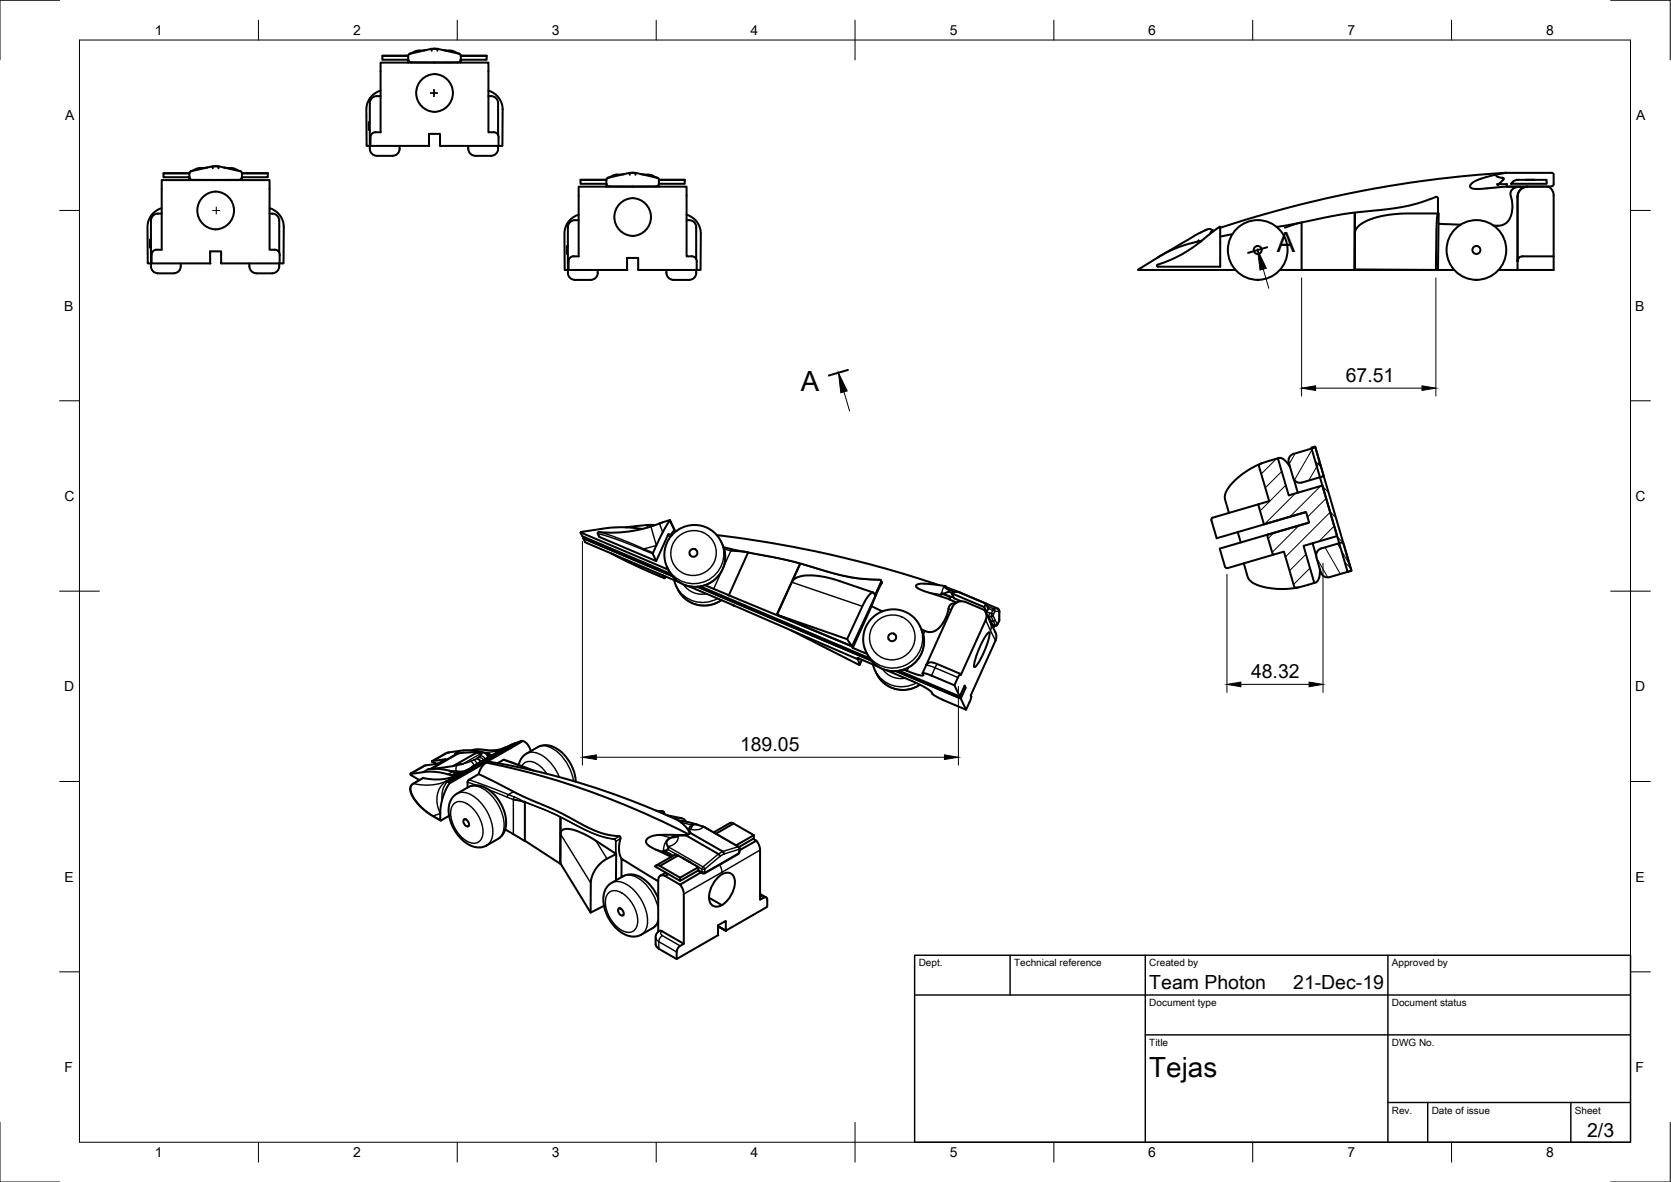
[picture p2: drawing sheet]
<svg xmlns="http://www.w3.org/2000/svg" width="420mm" height="297mm" viewBox="0 0 420 297" stroke-linecap="round" stroke-linejoin="round" font-family="sans-serif">
<!-- layer: Visible -->
<g fill="none" stroke="#000" stroke-width=".51">
<path d="M96.1 14h6.5M102.6 14h-6.5v1h6.6M102.6 14v.9M102.6 15.7h.1M102.7 14.9a.75 .75 0 0 0 .7 .8h5.8M102.7 15.1l-.1 .6M106.3 19.8a4.6 4.6 0 0 1 6.5 .6 4.6 4.6 0 0 1-.6 6.5 4.6 4.6 0 0 1-6.5-.5 4.8 4.8 0 0 1 .6-6.6zM107.2 12.6l-2.4 .2-1.7 .7M108.5 12.3h1.5v.4M108.5 12.7v-.4l-5.5 1.2-.3 .5M108.9 12.3h.7M109.2 15.7h13.6v17.5h1.3"/>
<path d="M109.3 15.7h-13.6v17.5h-1.3M110 12.3l5.5 1.2M111.3 12.6l2.4 .2 1.7 .7M115.5 13.5l.4 .5M115.8 15.1l.1 .6M115.9 14h6.5M115.9 14v.9M115.9 14.9a.75 .75 0 0 1-.8 .8h-5.9M122.4 14v1h-6.6M93 30.7h-.3v2h.3M93.2 34.5v2.2h14.7M94.4 33.2a1.26 1.26 0 0 0-1.2 1.3"/>
<path d="M95.7 22.8a5 5 0 0 0-3.6 4.7l.1 9.2h.8M95.7 24.2a1.98 1.98 0 0 0-2.7 1.9v10.3a2.45 2.45 0 0 0 1.3 2.7l4.4 .1M100.5 36.7a1.99 1.99 0 0 1-1.8 2.4M107.9 36.6v.1M117.7 36.7a2.02 2.02 0 0 0 1.8 2.4l4 .1M122.8 22.8a5 5 0 0 1 3.6 4.7l-.1 9.2h-1M122.8 24.2h.7M123.5 24.2a2.15 2.15 0 0 1 1.7 2.8v6.9M124.1 33.2a1.26 1.26 0 0 1 1.3 1.3M125.2 36.7a1.99 1.99 0 0 1-1.7 2.4M125.3 34.5v2.2h-14.7v-3.1h-2.7v3M39.7 53.7h1"/>
<path d="M39.7 53.7a2.13 2.13 0 0 0-1.7 2.8v9.4a2.45 2.45 0 0 0 1.2 2.7l.5 .1M40.7 52.3a5 5 0 0 0-3.6 4.7v9.2h.9M41.1 43.5h6.5h-6.5v1h6.5M47.6 43.5v1M47.6 45.2v.1M47.6 44.4a.75 .75 0 0 0 .8 .8M47.6 44.6v.6M51.2 49.3a4.6 4.6 0 0 1 6.6 .6 4.6 4.6 0 0 1-.6 6.5 4.6 4.6 0 0 1-6.5-.5 4.8 4.8 0 0 1 .5-6.6zM52.1 42.1l-2.4 .2-1.7 .7M53.5 41.8h1.5l-.1 .5M53.5 42.3v-.5l-5.5 1.2-.4 .5M54.2 41.8h-.3"/>
<path d="M54.2 45.3h13.6v17.5h1.3M54.2 45.3h-13.5v17.5h-1.3M54.2 41.8h.3M55 41.8l5.4 1.2M56.3 42.1l2.4 .2 1.7 .7M60.4 43l.4 .3v1.1a.75 .75 0 0 1-.7 .8h-11.7M60.8 44.6v.7M60.8 43.5h6.5zM67.3 43.5v1h-6.5M67.8 52.3a5 5 0 0 1 3.6 4.7l-.1 9.2h-1M67.8 53.7a2.16 2.16 0 0 1 2.4 2.8v7M145.5 53.9a5 5 0 0 0-3.6 4.8l.1 9.1h.8"/>
<path d="M145.5 55.3a1.98 1.98 0 0 0-2.7 2v10.3a2.46 2.46 0 0 0 1.3 2.7h4.5a1.95 1.95 0 0 0 1.7-2.5M146 45.2h6.5M152.5 45.2h-6.5v1h6.5M152.5 46.1a.75 .75 0 0 0 .7 .7l5.9 .1M152.5 45.2v.9M152.5 46.9h-.1M152.5 46.3v.6M156.1 51a4.7 4.7 0 0 1 7.2 1.6 4.7 4.7 0 0 1-3.4 6.6 4.7 4.7 0 0 1-5-2.7 4.7 4.7 0 0 1 1.2-5.5zM157 43.7l-2.4 .2-2 .9-.1 .4M158.3 43.4h1.5v.5M158.4 43.9l-.1-.5-5.5 1.3M158.7 43.4h.7"/>
<path d="M159.1 46.9h-13.6v17.5h-1.3M159.1 46.9h13.5v17.5h1.3M159.8 43.4l5.5 1.3-1.7-.8-2.5-.2M165.3 44.7l.4 .5M165.7 46.3v.6M165.7 45.2h6.5M165.7 45.2v.9M165.7 46.1a.75 .75 0 0 1-.8 .7l-5.8 .1M172.2 45.2v1h-6.5M172.6 53.9a5 5 0 0 1 3.6 4.8l-.1 9.1h-.9M172.6 55.3a2.14 2.14 0 0 1 2.4 2.9v6.9M304.5 58.6l2.2-1.7 .1 10.1h-15.7l-.2-.2 .2-.3"/>
<path d="M304.5 58.6l-.9 .7a34.5 34.5 0 0 1-12.6 7.2M304.9 57.9a1.72 1.72 0 0 0-2.2 .1l-2.1 1.1-9.7 5.8M304.9 57.9l-.5 .6 .1 .1M304.9 57.9h.1l-.1 .1M309.9 58.9l-3.1 .6M326.9 56l-3.8 1.2M327.3 55.9a130.4 130.4 0 0 1 22.3-3.4 50.3 50.3 0 0 0 11.7-3l.3 .4v3.7h-7.6a22.1 22.1 0 0 0-11.9 2.8l-1.1 1.1-.3 1.2M327.3 55.9l-6.3 1.1M327.3 55.9v11.9h-5.5M340.7 53.6l-.1 14.1zM361.5 53.7l.2-.1-.1 14.2h-.6l.2-9.8zM361.7 56.2l5.6 .3"/>
<path d="M376.2 43.9a.6 .6 0 0 0 .2 .6 .6 .6 0 0 0 .7 .1l.6 .1a.31 .31 0 0 1 .4 .1 .31 .31 0 0 1-.1 .4l-1 1-.5 .1h.4M378.7 43.4h11.5l.5 .4v2.6a.79 .79 0 0 1-1 .5h-10.8h3.4M378.7 43.4l-2.5 .5a13.6 13.6 0 0 0-6.2 2.2 .72 .72 0 0 0-.3 .9 .72 .72 0 0 0 .8 .4l1.7 .1 6.7-.6v-.6h-2l-.3 .3M378.7 43.4l-11.4 .9-14.8 1.9a283.1 283.1 0 0 0-45.7 11M378.7 43.4h.1M380.4 45.7l.9-.5h7.6v1h-9l.5-.5M381.6 49.4v16.3a1.48 1.48 0 0 1 2-1.3h7.1M381.6 49.4v18.4M384 46.9h5.3a2.47 2.47 0 0 1 1.4 2.2v15.3M384 46.9h-1.7a2 2 0 0 0-2.4 2.4 6.2 6.2 0 0 1-1.2 6.8 3.2 3.2 0 0 1-2.1 .6h-1.1M384 46.9l-.5 .1a2.5 2.5 0 0 0-1.9 2.4M384 46.9a2.51 2.51 0 0 0-2.4 2.5"/>
<path d="M385.7 45.2h-2M385.7 45.2h.1M38 60.2h-.3v2h.3M39.4 62.7a1.26 1.26 0 0 0-1.3 1.3v2.2h14.8M39.7 68.7h4M45.4 66.2a1.99 1.99 0 0 1-1.7 2.5M52.9 66.2h.1M62.7 66.2v.7M62.7 66.9a1.75 1.75 0 0 0 1.8 1.8M64.5 68.7h4M69.1 62.7a1.23 1.23 0 0 1 1.2 1.3v2.2h-14.7v-3h-2.8l.1 3M70.2 66.2a1.99 1.99 0 0 1-1.7 2.5"/>
<path d="M142.8 61.8h-.3v2h.3M143 65.7v2.1h14.7M144.2 64.4a1.26 1.26 0 0 0-1.2 1.3M157.7 67.8h.1M167.6 67.8a2.02 2.02 0 0 0 1.7 2.5M173.9 64.4a1.26 1.26 0 0 1 1.3 1.3M175 67.8a1.95 1.95 0 0 1-1.7 2.5h-4M175.2 65.7v2.1h-14.8l.1-3h-2.8v3M290.9 64.9l-4.7 2.9h24.4M301.4 60.5h.1M301.8 60.7h-.5a31.5 31.5 0 0 0-9.5 3.6l-.9 .6M302 60.6l-.2 .2"/>
<path d="M302.2 60.5l-.6 .1 .2 .2M340.7 67.7l20.3 .1h-33.7M361.6 67.8h4M376.8 67.8h4.8M390.7 64.4v3.4h-9.1M316.6 116.8l.8-.4 3.9-1.2 2.7 9.3 8.5-2.5 3.7 12.7-8.4 2.5 2.7 9.3-4.2 1.1h-.8l-2.7-9-2.7 .8-1.5-5 10.6-3.1-.8-2.6-10.6 3.1-1.4-5 2.7-.9zM317.2 116.4a17.7 17.7 0 0 0-9 7.3l-.2 1.4 1 3.8M321.3 115.2l.6-.1a3.4 3.4 0 0 1 2.4 2.2M325.2 114.1a1.75 1.75 0 0 0-1.2 2.1l1.2 3.9a1.76 1.76 0 0 0 2.1 1.2l5.5-1.6-2-7.3-5.6 1.7M329.7 112.5l1-.3 9.1 31.2-1 .3zM146 133.9l22 9.3M146.7 135.3l.4 .9 .5 .3 23.2 9.8"/>
<path d="M146.7 135.3l22.3 9.5zM147.3 135.1l-.6 .2M150.7 134.9l-.4-.8 .2-.4 4.3 .1 4.1-.4a53.2 53.2 0 0 0 9.6-2.7l-1.9 3.1-2.4 5.1M153.7 139.1l6.4 3.2 7 3M161.4 132.9a30.8 30.8 0 0 0-10 0l-4.8 .7-.6 .3 .4 .9 22.2 9.4M164.2 138.9l-.1 .3 .9 1.8M164.7 132h-2.6l-4.8 .5M168.5 130.7l1.3 2.7M169 134.4h-1l-3 6.6-14.3-6.1M169.2 134.1a7.6 7.6 0 0 1 12.9 4.1 7.6 7.6 0 0 1-5.7 9.1 7.6 7.6 0 0 1-9-5.8 7.4 7.4 0 0 1 1.8-7.4zM170.1 133.4h-.7l-.7 1M173.4 139.4h.1"/>
<path d="M175.2 138.5l.1 .1M180.2 134.5a274.3 274.3 0 0 1 55.9 12.6M181.9 137.5l5.4 1.2M183.8 138.4l4.3 .4-4.8 10.8-.3-.1 31.2 12.9M188.1 138.8a130.5 130.5 0 0 1 21.6 5.3 54.7 54.7 0 0 0 11.8 1.7l.1 .1a1.73 1.73 0 0 1-.5 1.8l-2 4.6M304.6 130.7l1.3 4.6 11.9-3.5M304.9 130.1l-.2 .1-.1 .5M311.2 133.7l.8 2.6M316.4 126.8l-11.5 3.3M318.6 134.4l-11.9 3.5 1.3 4.5 .6 .4 11.5-3.4M325.4 120.5l.9 3.3M328.1 128.7l-10.2 3"/>
<path d="M328.9 131.4l-10.3 3M330 136.5l.9 3M332.2 137.8l5.5-1.6 2.1 7.2-5.5 1.6a1.75 1.75 0 0 1-2.2-1.2M332.2 137.8a1.75 1.75 0 0 0-1.2 2.2M166.7 144.6l.4 .7 .1-.2M167.3 144.9l-.1 .2M169.5 145.8l1.1 2.6 .9 1.3 1.2 1.1 1.6 .9 1.7 .4h2.2l1.6-.4 1.6-.9M173 147.3l11.5 4.8M175.3 147.5l43.8 18.5M176.1 147.4l42.5 18M177.3 147.1l6 2.5M184.5 152.2l-.3-.2 31.6 13.7"/>
<path d="M184.5 152.1v.1M195.3 154.5h.1M195.3 154.5l5.8-12.7-5.7 12.7M198.7 158.3l17.4 8.8M199.1 146.3a5 5 0 0 1 4.9-1.7 24 24 0 0 1 7.1 1.4l8.4 2.9M218.7 149.4l.8-.5 .7 .8-6 12.7-1.2-1.8 4.1-8.8zM219 155.6a7.6 7.6 0 0 1 13 3.5 7.6 7.6 0 0 1-5.4 9.4 7.6 7.6 0 0 1-9.2-5.7 7.4 7.4 0 0 1 1.6-7.2zM219.1 152.3l2.8 1.3M219.1 152.3l-4.7 10.5 3.6 1.5M225.2 159.7l.1 .1M236.7 149.4l.4-.1 1.9 .8M236.7 149.1h.1"/>
<path d="M236.7 149.1l.4 .2M237.4 147.3l-.6-.1a14.3 14.3 0 0 0-6.1-.4 .49 .49 0 0 0-.4 .5 .49 .49 0 0 0 .5 .5l1.7 .8 6.2 2 .3-.5M237.5 147.3h.2M238.3 147.7l12.6 5.3 .2 .6M238.4 147.8l-.7-.5-.2 .1a1.6 1.6 0 0 0 1.2 .9l.1 .3-.2 .1-1.3 .5-.6-.1M238.7 150.6l1.9 .8M239 150.1l-.2 .6M239.3 149.1l1-.4 .7 .1 6.9 2.9 .6 1.2-.4 .9M240.3 151.6a1.77 1.77 0 0 0-1.9 2 6.8 6.8 0 0 1-4 5.2h-1.2l-1.5-.6M241.7 151.1l-1.8-.7-.6-1.3 8.2 3.5M247.8 153.7l.3 .1M247.8 153.8l1.2 2.6"/>
<path d="M247.9 151.7l-.4 .9 .6 1.2M248.6 158.9l.2 .1M249 156.4l1.3 2.5a2.47 2.47 0 0 1 0 2.1l-6.2 13.8 .1 .4-.4 1.2M249.5 157.4l.4 .2M249.6 157.1l.3 .5 .1-.4M251.1 153.2l.1 .6M251.2 156l-.4 .9a.76 .76 0 0 1-1.1 .2l-.4-.1M251.3 155.8l-.1 .2M251.3 153.7v2.1M312.7 141.6l1 3.3a4.4 4.4 0 0 0 3.5 2.5 21.4 21.4 0 0 0 9.2 .2M331 140l1.1 3.9M331.9 143.1a3.3 3.3 0 0 1-.9 3.2l-.5 .2"/>
<path d="M213 160.6l-17.6-6.1 18.8 7.9M214.2 162.4l.2 .4M215.8 165.7l.1-.2-.1 .2 .3 1.4 .6-1.3M215.8 165.7l-.2-.4 5.2 2.2M219.5 167l1 2.4 .8 1.4 1.4 1.2 1.5 .9 1.8 .4h2l1.5-.3 1.8-.9M223 168.5l6.3 2.6a15.6 15.6 0 0 1 5 2.9l.6 .7 2.3 1.2M223.4 160.6h.1M225.3 168.7l16.3 6.8M226.1 168.6l15.2 6.4M227.2 168.3l4.2 1.4h.7l-.1-.6 1 .2 7 2.9 1.3 2.8M232 169.2l1-2.3 .6-.4 .6-.1 1.1 .3 6.2 2.6M232.9 167.1l6.6-14.6 .6-.8 .6-.4a2.59 2.59 0 0 1 2-.1l4.8 2.1a2.46 2.46 0 0 1 .3 2.5l-6.2 13.8-.1-.2-.2 .1-1.3 2.7"/>
<path d="M237.2 175.9l5.7 2.5M241.3 175l1.2-2.7 .3 .5-1.2 2.7 1.3 2.9 .9-2M242.4 172.7l.4 .1M244.9 167.6a1.12 1.12 0 0 0 1.1-1 18.9 18.9 0 0 0 2.8-7.6 1.12 1.12 0 0 0-1.1 1 19 19 0 0 0-2.8 7.6M103.2 194.5l.2 .3M103.4 194.8l2.1 1.2M107.5 193.4l3.1-.1 4.1 .9M108.6 191.4l1.1 .6zM108.6 191.3l3.5-.5a8 8 0 0 1-5.4 1.6l-3.5 2.1 3.1-.4a14.8 14.8 0 0 1 6.3 .5l1 .3 1.1-.7M108.6 191.4l1.1 .6M112 190.8h.1M112.1 196.4l.4 .1"/>
<path d="M112.5 196.5h.1M112.6 196.5h.6a14.9 14.9 0 0 0-2.5 7.9l.1 1.8 2.1-1.2M112.7 196.5h-.1M113.6 194.9l.4 .3M114 195.2a14.3 14.3 0 0 1-7.6 .3l-2.5 1.4a1.85 1.85 0 0 0-.5 2.7 13.2 13.2 0 0 0 5.5 5.6l1.8 1M114.1 195.1l.3-.1zM114.2 194.8l-.1 .3M114.4 189.4l5.7-.4-6.1 3.5M114.7 194.2l.9 .1M114.9 194.1h.1M115.1 194.3l-.9 .5M115.1 194.3l.1 .2"/>
<path d="M115.2 194.5h.1M115.3 194.5l-1.3 .7M115.3 189.3l-6.8 3.9M115.5 194.4l-.2 .1M115.5 194.4l-.4-.1-.9 .5M115.5 194.4l-1.3 .7M115.6 194.3l-.1 .1M116.4 191.9l-2.8 .7-5.2 .7M118.7 192.9l-6.2 3.6M119.9 190.6l.6 .3 .4 .5M120.1 189h.7l.3 .3M120.4 194.5l2.1 1.1a188.7 188.7 0 0 0 18.4 8.7l8.3 4.3a23.2 23.2 0 0 0 6.8 1.7l-.4 3.1 .2 1.1 .5 1.3"/>
<path d="M120.4 194.5l-2.6 1.6-.2 .4v1.4M120.4 194.5l.7-1.7 1.1-1.1 6.2 1.3 7.8 2 8 2.4 10.4 3.9 8.8 3.7 9.7 4.6M120.4 189h.8a1.4 1.4 0 0 1 1.4 1.6l-.2 .1M120.9 191.4l-2.3 1.4 .1 .1-3.1 1.4M120.9 191.4l-.4 .3M121.2 191.2l-.3 .2M121.2 189a13.9 13.9 0 0 0-5.6-.3l-3.3 .5-3.7 2.2M121.8 189.2l1.1 .3-.4 .2M122.2 191.7l.4-.2a113.1 113.1 0 0 1 18.3 3.9 193.3 193.3 0 0 1 29.7 10.8M122.4 190.7v-.2l-1.5 .9M122.4 190.7l6.3-3.6-16.2 9.4M122.8 189.8l-.2 .1"/>
<path d="M122.9 189.5l.5 .3M123.2 189.8h-.4h.5M123.4 189.9h.1M123.4 189.8l-.1 .1M123.6 189.7l-.9 .5 .6-.3M125.1 191.8l1.7-.9 7.3 2.7M127.1 187.9a12.4 12.4 0 0 1-6.8 .4l-1.8 .3M129.4 186.8l-3.1 1.4M129.4 186.8l-16.7 9.7M129.4 186.8l.4-.1a2.02 2.02 0 0 1 3.3 1.1l.4 1M130.4 192.2a4.2 4.2 0 0 1 2-2.8l2.8-1.6a5.6 5.6 0 0 1 6.7 1.9l1.8 2.6a9.5 9.5 0 0 1 1.1 4.2M131.2 186.2l-18 10.3"/>
<path d="M113.9 200.2l1-.7 2.8-1.7a5.1 5.1 0 0 1 6.1 1.4 9.3 9.3 0 0 1 3 9.8 3.8 3.8 0 0 1-1.6 1.8l-2.8 1.7a5.1 5.1 0 0 1-6.2-1.4 9.4 9.4 0 0 1-2.9-9.8zM116.7 205.9a1.16 1.16 0 0 1 1 1.7 1.16 1.16 0 0 1-1-1.7zM116.9 205.8l-.2 .1M117.9 207.5l-.2 .2M129.1 200.9l2.9 .7-.2-.2M132 201.6v9.8l-5-3M132 211.3l9 5.9M140.9 205.5v11.5zM140.9 209.6a1.49 1.49 0 0 1 2.2-1.3 17.7 17.7 0 0 1 6.7 3l5 3.2M140.9 217l7.6 12.3M154.9 214.5v6.7M154.9 214.6l-2.3 1.2a7.7 7.7 0 0 0-4.1 6.1v7.4l3.4-1.7"/>
<path d="M165 217.5l-.3 .2 6.3 3.7M165 203.7l1.8 .2 .2 .7M165 217.5l.4-.1 .5 .2M165.9 217.6l4.6-2.6 5.1 2.9-4.6 2.7zM166.8 213.7h.1M166.9 213.7l.2 .2M166.9 214.1l.2-.2 1.5 .8M167.4 219.3l-1.4 .8M167.6 204.9l3.8 .7M168 212.8h.1M168 212.8l-.1 .7-.7 .4-.4-.2 1.8 1M168 219.7l-.8 .4"/>
<path d="M168.6 215.2l.1 .2M168.6 214.7h.1M168.6 214.7l.5 .4M168.9 215.1l-.4 .2M169.9 205.9a1.82 1.82 0 0 1 2.6 .6M170.5 215l-.5-.2-.4 .1-4.6 2.6M170.6 206.2l2.1 1.9 .5 .7 .1 .7 .3-.2 8.1 4.7 .3 .6M170.6 206.2l2.8 .5 1.9 .5M171.9 215.8l1.5 .8M172.6 210l.2-.2h-3.6a13.8 13.8 0 0 0-5.6 .5h-.1a1.21 1.21 0 0 0-1.1 1.1 1.21 1.21 0 0 0 .9 1.2l5.3 2.6v-.5M172.6 210l-2.8 .1-1.2 .5a1.28 1.28 0 0 0-.6 2.2M172.6 210l8 4.6 .4 .6"/>
<path d="M172.8 209.8l.5-.3zM173.6 209.3a1.15 1.15 0 0 1 0-1.6l.5-.3a3.7 3.7 0 0 1 3 .4l8.6 5 .3 .3v.8l-.4 .8-8.4 4.8-.6-.1-1.1-.6M175.6 217.9v.8M175.6 218.7l-4.6 2.7v-.8M176.2 219.3l-5.2 3a3.9 3.9 0 0 1 .9 2.4v12.5M184.4 207l5.1 2.9-4.4 2.5M184.4 207l-4.4 2.5M184.5 206.9l-.5-.2-.5 .1-4 2.4M189.4 210.8l.8 .5-4.2 2.3M189.5 209.9v.8l-3.7 2.2M190.2 211.3a3.9 3.9 0 0 1 .9 2.3v12.5l1.3-.6h.3l.2 .6v1.8l-10.4 6v-2.5l-2 1.1v2.5M155.6 228.3a1.16 1.16 0 0 1 1 1.7 1.16 1.16 0 0 1-1-1.7z"/>
<path d="M155.8 228.2l-.2 .1M156.3 220.4v-4.6l9.2 5.7M156.8 229.9l-.2 .1M164.8 237.3v-1.8a1.45 1.45 0 0 1 1.5-1.6l5.6 3.3-.9 .5M164.9 237.3l.2 .6 .6 .5M165.5 225.8l-.8-1.7-1-1.4-1.2-1.3-1.3-.9a4.5 4.5 0 0 0-4.6-.3l-3 1.7a5.3 5.3 0 0 0-1.6 6.3 9.2 9.2 0 0 0 7 7.2l1.3-.1 1-.4 3.1-1.9 1.1-1.2M167.2 220.2l-.5-.2h-.6l-.5 .5-.1 .4v13.2M167.2 220.2l3.8 2.1M171 237.7l-.5 .5a3.6 3.6 0 0 0-.4 2.8M178.3 225.6l3.2 1.9a6.8 6.8 0 0 0 3-7.1 1.96 1.96 0 0 0-3-.7 6.8 6.8 0 0 0-3 7.1 1.95 1.95 0 0 0 3 .7M180.5 235h.1M180.5 232.7l2 1.2-2-1.1"/>
<path d="M180.6 235l-10.5 6-4.4-2.6M180.6 235h-.1M191.1 224.6l1.6 .9"/>
<circle cx="316.2" cy="62.8" r="1.01"/>
<circle cx="316.2" cy="62.8" r="7.5"/>
<circle cx="371.2" cy="62.8" r="1.01"/>
<circle cx="371.2" cy="62.8" r="7.5"/>
<circle cx="174.4" cy="138.9" r=".99"/>
<circle cx="224.3" cy="160.1" r=".99"/>
</g>
<!-- layer: Visible Narrow -->
<g fill="none" stroke="#000" stroke-width=".36">
<path d="M146.6 133.6l-.2 .4M150.3 134.2l.1 .1M150.7 134.9l-.2-.7 1.5 .3 4 1.4 8.1 3.3M150.7 133.7l3.9 1.2 7.3 3M153.8 139.1l6.3 3.2 7 3M161.9 137.9l2.3 1M161.9 137.9l-.1 .3M162.8 131.9l-.1 .7M163.7 132.3l1.4 4.8M165 137.1l-3.1 .8M165.8 131.5l.8 2.3M167.9 134.6l.8 .2"/>
<path d="M168.4 130.9l1.2 2.5M181.3 136.1a7.5 7.5 0 0 1-3.6 9.8 7.5 7.5 0 0 1-9.9-3.3M181.7 136.8a7.5 7.5 0 0 1-3.6 9.9 7.5 7.5 0 0 1-10-3.4M182.1 138l1.7 .4M183.8 138.4l-1.9 4.2M183.9 138l-.1 .4M188.1 138.9a133.5 133.5 0 0 1 21.6 5.2 41.5 41.5 0 0 0 11.5 1.6M164.8 144.3h.1M170 147.3a7.4 7.4 0 0 0 10.4 3.1M170.4 148a7.5 7.5 0 0 0 11 2.8M171.8 146.9a5.7 5.7 0 0 0 5.9 2.3M181.5 143.5l-2 4.5"/>
<path d="M199.1 146.3l17.7 6.1M221.2 145.7l.3 .2v.3l-1.5 3.3M221.2 145.7h.1M221.5 146.2h.1M221.6 145.9l.1 .6M221.6 146.2l-1.6 3.3M231.3 157.3a7.5 7.5 0 0 1-3.6 9.8 7.5 7.5 0 0 1-9.9-3.3M231.7 158a7.5 7.5 0 0 1-3.6 9.9 7.5 7.5 0 0 1-10-3.4M232.6 158.6l-.4 .9M237.3 149.2l2.5 1M237.5 147.3l-.8 2.1-2.8-.4M238.4 147.8l.5 .2"/>
<path d="M238.5 153l.7 .2M238.5 148.2l1.5 .6M238.6 148.7l.8 .4M238.6 147.9l.3 .1M238.9 148l.6 .4-1-.2M247.8 155.8l1.2 2.7M248.1 153.7l.8 .4M248.2 152.3l1.7 .7 1-.1M248.3 154.7l.3 .2M248.5 152.9l1.1 .5-.3 .7M248.6 154.9l.7 .1 .5 1.1-.6-.1zM248.9 154.1l-.3 .8"/>
<path d="M248.9 154l.4 .1M249 156.4a2.49 2.49 0 0 1 0 2.1M249 158.5l1.3 2.5M249.3 154.1l-.1 .9 .5-.3M249.3 156.9l.4 .2M249.3 154.1l.5 .3M249.7 154.7l.5 1.1-.4 .3 .5 1.1-.6-.1-.5-1.1-.4-.2M249.8 154.4l-.1 .3M249.8 154.4l.3-.7 1-.1 .1 .2v2.2l-.4 .9-.6-1.1M249.8 153l.3 .2v.4l-.5-.2zM250.3 157.2h.1M250.8 156.9l-.5 .3"/>
<path d="M250.9 156.7h.1M251.2 156h.1M251.3 155.8l-.1 .2M220 168.5a7.4 7.4 0 0 0 10.4 3.1M220.4 169.2a7.4 7.4 0 0 0 10.9 2.8M221.8 168.1a5.7 5.7 0 0 0 5.9 2.3M228.4 167.8l-.4 .8M232.9 167.2h.4l1.8 .6M234.2 169.8l.9-2 5.8 2.5M235.7 166.9l-.6 .9M106.4 195.5l-2.5 1.4M107 192.3l-3.6 2.2v.3"/>
<path d="M108.5 193.2l-1 .2-1.2 .7M112.1 196.4a14.3 14.3 0 0 1-8.2 .6 1.86 1.86 0 0 0-.2 2.7 13.6 13.6 0 0 0 5.2 5.3M112.1 196.4a6.1 6.1 0 0 0-1.4 8l-1.8 .6M112.5 196.5a5.4 5.4 0 0 0-1.3 4.6M112.7 189.1l-3.7 2.1M113 193.7h1.7M113.5 195.9l-1.4 .5M113.9 193.9l-1.3 .7M114.4 195l-.2 .1M114.7 193.7l2.2 .1M114.7 193.7v.5M114.8 194.2l-1.2 .7"/>
<path d="M114.9 199.4a4.2 4.2 0 0 1 4.5 1 11.5 11.5 0 0 1 4.5 9.5 3.3 3.3 0 0 1-1.5 2.6M115 192.3a1.54 1.54 0 0 0-.3 1.4M115 189.3l-.2 .1M115.1 195.5l-1.1 .2M115.2 194.5l-1.1 .6M115.3 189.3l-.5 .1M115.6 188.7l-1.2 .7h.4l-6.7 3.9M115.9 194.2l-3.8 2.2M116.4 191.9l4.7-2.5-.3 .5-1.1 .8zM116.4 191.9l-1.7 .2M117.6 196.6l2.2 .7M117.7 197.8a4.2 4.2 0 0 1 4.6 .9 11.5 11.5 0 0 1 4.4 9.6 3.3 3.3 0 0 1-1.5 2.5"/>
<path d="M117.9 195.9l9.9 3.8M118.4 191.3l.4 .4 .4 .7M119.2 190.9l.8 1.1M120.3 190.3a1.38 1.38 0 0 1 1.3 .7M120.8 189.9a1.43 1.43 0 0 1 1.2 .9M120.8 189h-.1M121.1 189.3l-1.7 .1M121.6 189.1l2.5-.2 2.2-.7-3.6 2.1M122 189.2h.1M122 188.5l-2-.2-1.5 .3M122.4 190.5l-3.8 2.3 3.8-2.2M122.9 198.5l4.6 1.8"/>
<path d="M123 189.5l-.5 .3M123.3 189.8l-.6 .4M123.5 189.7l-.1 .2M126.6 191l6.8 2.5M126.9 187.9l-.3 .2M127.7 187.7l-1.4 .5M127.8 199.7l-.3 .6M129.1 199l-1.3 .7 2.5 1 1.4 .8M129.3 187.3l-1.1 .3M131.2 192.5a2.51 2.51 0 0 1 3.9-.5l1.5 1.3 .9 1.1M131.6 186.3l-18.7 10.7M132.4 189.4a4.5 4.5 0 0 1 4.9 1.2l2.2 2.4 1.1 2.3"/>
<path d="M135.2 187.7a4.8 4.8 0 0 1 5.4 1.6 12.3 12.3 0 0 1 3.6 7M108.9 205l1.8 1.1M108.9 205l.1 .1M114.3 201.9a3.1 3.1 0 0 1 3.8 .6 8.2 8.2 0 0 1 3.1 8 2.38 2.38 0 0 1-3.8 .9 8.7 8.7 0 0 1-4-7.9l.2-.7zM127.5 200.3l1.6 .6v8.7M129.4 200.3l-.3 .6M131.8 201.4a105.1 105.1 0 0 1 16.1 7.5 22.2 22.2 0 0 0 6.6 2l1.3-.8M131.9 201.6a99.3 99.3 0 0 1 15.6 7.2l.8 .3a22.3 22.3 0 0 0 6.2 1.8M140.9 209.6l7.6 12.3M149.8 211.3l2.8 4.5M154.5 210.9l.3 .5v3.1M154.9 211.4v3.1"/>
<path d="M156 210.8l-1.1 .6-.1-.3-.3-.2M165 203.7l1.6 .2-.5 .3M165.8 209.8l2.8 .8M166.2 220l.5-.1 .7 .2M166.6 203.9l.4 .3-.1 .3M166.7 203.9h-.1M167 204.4v.2M167.1 204.4h.1M167.2 213.8l2.1 1.2M167.9 213.5l4 2.3M168.4 210.5a3.7 3.7 0 0 0-1.5 3.6l-1.9-.6M170.3 210l.2 .3"/>
<path d="M170.5 210.3a2.63 2.63 0 0 1-2.5 2.5l8.8 5.1 3.8-3.3 1.1-.6 3.9-1.2M170.5 210.3l-1.9 .2M171.2 206.7l2.9 .7-.4 1M173.4 216.6l3.1 1.8v.7M175.1 207.2l-.6-.1-.6 .3M175.6 218.7l.6 .3M176.2 219l.2 .3M176.2 219l.3 .1M176.5 219.1l.4 .4M176.5 219.1h.7M176.7 207.7l-.4 .5-.9 .3-2.1-.2M176.8 207.7l8.8 5.1"/>
<path d="M176.8 217.8l.4 .6h-.7zM177.2 219.1l.2 .1M177.2 218.4v.7M177.4 219.2l-.1 .2M180.9 217.3l.4 .9 .2 1M181.4 217.1l.1-.3-4.1 2.4M181.5 216.8l4.2-2.4 .1-1-3.8 1.2-1 .6-3.8 3.2M181.5 219.2l-9.6 5.5M185.6 212.8h.1M185.6 212.8l.2 .6M185.7 214.4l-.1 .3M186 213.2l-.2 .2"/>
<path d="M186 213.9l-.2 .2M191.1 213.6l-9.6 5.6M153.2 224.2a3.1 3.1 0 0 1 3.8 .7 8.2 8.2 0 0 1 3.1 8 2.38 2.38 0 0 1-3.8 .9 8.7 8.7 0 0 1-4-7.9l.2-.7zM153.8 221.9a4.2 4.2 0 0 1 4.5 .9 11.5 11.5 0 0 1 4.5 9.5 3.3 3.3 0 0 1-1.5 2.6M156.6 220.2a4.7 4.7 0 0 1 5.2 1.5 12.4 12.4 0 0 1 3.7 6.6M164.9 235.5l.2 .6 .6 .5M165.5 231.1l-.7 1.5-.7 .6M165.7 238.4v-1.7l4.4 2.5M166.4 234l-.3 .6 .5 .5-.6 .5-.3 1M166.5 235.1l4.5 2.6M191.1 225.1l.9 .5"/>
<circle cx="174.3" cy="138.9" r="5.7"/>
<circle cx="224.3" cy="160.1" r="5.7"/>
</g>
<!-- layer: Visible -->
<g fill="#000">
<circle cx="165.8" cy="131.6" r=".25"/>
<circle cx="239" cy="150.1" r=".25"/>
<circle cx="110" cy="191.9" r=".25"/>
<circle cx="112.7" cy="189.1" r=".25"/>
<circle cx="115" cy="194.1" r=".25"/>
<circle cx="123.2" cy="189.8" r=".25"/>
<circle cx="123.4" cy="189.9" r=".25"/>
<circle cx="173.4" cy="216.6" r=".25"/>
</g>
<!-- layer: Visible Narrow -->
<g fill="#000">
<circle cx="114.2" cy="194.8" r=".18"/>
<circle cx="122.8" cy="189.8" r=".18"/>
</g>
<!-- layer: Border -->
<g fill="none" stroke="#000" stroke-width=".25">
<path d="M15 .1h-15v15M20 10.1h390v276.9h-390zM65 5.1v5M115 5.1v5M165 5.1v5M215 5.1v10M265 5.1v5M315 5.1v5M365 5.1v5M405 .1h15v15M15 52.9h5M410 52.9h5"/>
<path d="M15 100.7h5M410 100.7h5M15 148.6h10M405 148.6h10M15 196.4h5M410 196.4h5M15 244.2h5M410 244.2h5M0 282.1v14.9h15M65 287v5M115 287v5M165 287v5"/>
<path d="M215 282.1v9.9M265 287v5M315 287v5M365 287v5M420 282.1v14.9h-15"/>
</g>
<!-- layer: TitleBlock -->
<path d="M230 240.1h180v46.9h-180zM230 250h180M254 240.1v9.9M288 240.1v46.9M349 240.1v46.9M288 260.1h122M349 277.1h61M359 277.1v9.9M395 277.1v9.9" fill="none" stroke="#000" stroke-width=".36"/>
<!-- layer: Center Lines -->
<path d="M108.2 23.4h1.8M109.1 22.5v1.8M53.5 52.9h1.8M54.4 52v1.8" fill="none" stroke="#000" stroke-width=".25"/>
<!-- layer: Hatching -->
<g fill="none" stroke="#000" stroke-width=".25">
<path d="M320.9 115.3l-3.8 3.8M322.3 118.5l-4.1 4.1M325.7 113.9l-1.6 2.7M330.1 112.7l-4.6 8M330.7 115.9l1.5 1.5M331.8 116.1l-2.7 4.7M320.3 133.9l-1.4 1.4M323.3 121.9l-6.5 6.5M325.7 124l-7.7 7.7M326.6 132.1l-6.7 6.7M328.4 139.3l-4.1 4.1M332 122.2l-7.7 7.6"/>
<path d="M332.5 122.2l1.5 1.5M333.2 137.5l3.8 6.7M333.4 125.3l-4.6 4.6M334.4 128.6l1.5 1.5M334.5 128.7l-11.3 11.2M335.5 132.2l-3.9 3.8M336.3 134.9l1.4 1.5M336.3 136.6l3 5.3M329.4 142.8l-4.1 4.1M330.4 146.2l-.4 .4M331 140.2l2.9 4.9M338.1 141.3l1.5 1.5"/>
</g>
<!-- layer: Annotations -->
<path d="M318.6 62.1l-4.8 1.4M213.2 93l-4.8 1.4" fill="none" stroke="#000" stroke-width=".51"/>
<path d="M317.6 67.6l1.4 4.8M212.2 98.5l1.4 4.8" fill="none" stroke="#000" stroke-width=".25"/>
<path d="M316.2 62.8l2.2 4.6-1.6 .5zM210.8 93.7l2.2 4.5-1.6 .5z" fill="#000" stroke="#000" stroke-width=".25"/>
<!-- layer: Dimensions -->
<path d="M327.3 69.8v29.7M361 69.8v29.7M330.8 97.5h26.7M146.5 136.1v56.2M308.5 144.3v29.7M332.7 141.5v32.5M241 172.5v19.8M312 172h17.2M149.9 190.3h87.6" fill="none" stroke="#000" stroke-width=".25"/>
<path d="M327.3 97.5l3.5-.5v1.1zM357.5 97l3.5 .5-3.5 .6zM308.5 172l3.5-.6v1.2zM329.2 171.4l3.5 .6-3.5 .6zM146.5 190.3l3.4-.6v1.2zM237.5 189.7l3.5 .6-3.5 .6z" fill="#000" stroke="#000" stroke-width=".25"/>
<g font-size="7">
<text x="321" y="63.3">A</text>
<text x="201.4" y="98.3">A</text>
<text x="289" y="270.6">Tejas</text>
</g>
<g font-size="4.9">
<text x="338.4" y="96">67.51</text>
<text x="314.6" y="170.4">48.32</text>
<text x="186.1" y="188.7">189.05</text>
<text x="289" y="248.5">Team Photon</text>
<text x="325.2" y="248.5">21-Dec-19</text>
<text x="399.1" y="285.7">2/3</text>
</g>
<g font-size="3.5">
<text x="39" y="8.8">1</text>
<text x="88.8" y="8.8">2</text>
<text x="138.8" y="8.8">3</text>
<text x="188.7" y="8.8">4</text>
<text x="238.8" y="8.8">5</text>
<text x="288.7" y="8.8">6</text>
<text x="338.8" y="8.8">7</text>
<text x="388.8" y="8.8">8</text>
<text x="16.4" y="30.2">A</text>
<text x="411.4" y="30.2">A</text>
<text x="16.2" y="78">B</text>
<text x="411.2" y="78">B</text>
<text x="16.2" y="125.9">C</text>
<text x="411.2" y="125.9">C</text>
<text x="16.2" y="173.7">D</text>
<text x="411.2" y="173.7">D</text>
<text x="16.2" y="221.6">E</text>
<text x="411.2" y="221.6">E</text>
<text x="16.2" y="269.4">F</text>
<text x="411.2" y="269.4">F</text>
<text x="39" y="290.8">1</text>
<text x="88.8" y="290.8">2</text>
<text x="138.8" y="290.8">3</text>
<text x="188.7" y="290.8">4</text>
<text x="238.8" y="290.8">5</text>
<text x="288.7" y="290.8">6</text>
<text x="338.8" y="290.8">7</text>
<text x="388.8" y="290.8">8</text>
</g>
<g font-size="2.5">
<text x="231" y="242.9">Dept.</text>
<text x="255" y="242.9">Technical reference</text>
<text x="289" y="242.9">Created by</text>
<text x="350" y="242.9">Approved by</text>
<text x="289" y="252.8">Document type</text>
<text x="350" y="252.8">Document status</text>
<text x="289" y="262.9">Title</text>
<text x="350" y="262.9">DWG No.</text>
<text x="350" y="279.9">Rev.</text>
<text x="360" y="279.9">Date of issue</text>
<text x="396" y="279.9">Sheet</text>
</g>
</svg>
